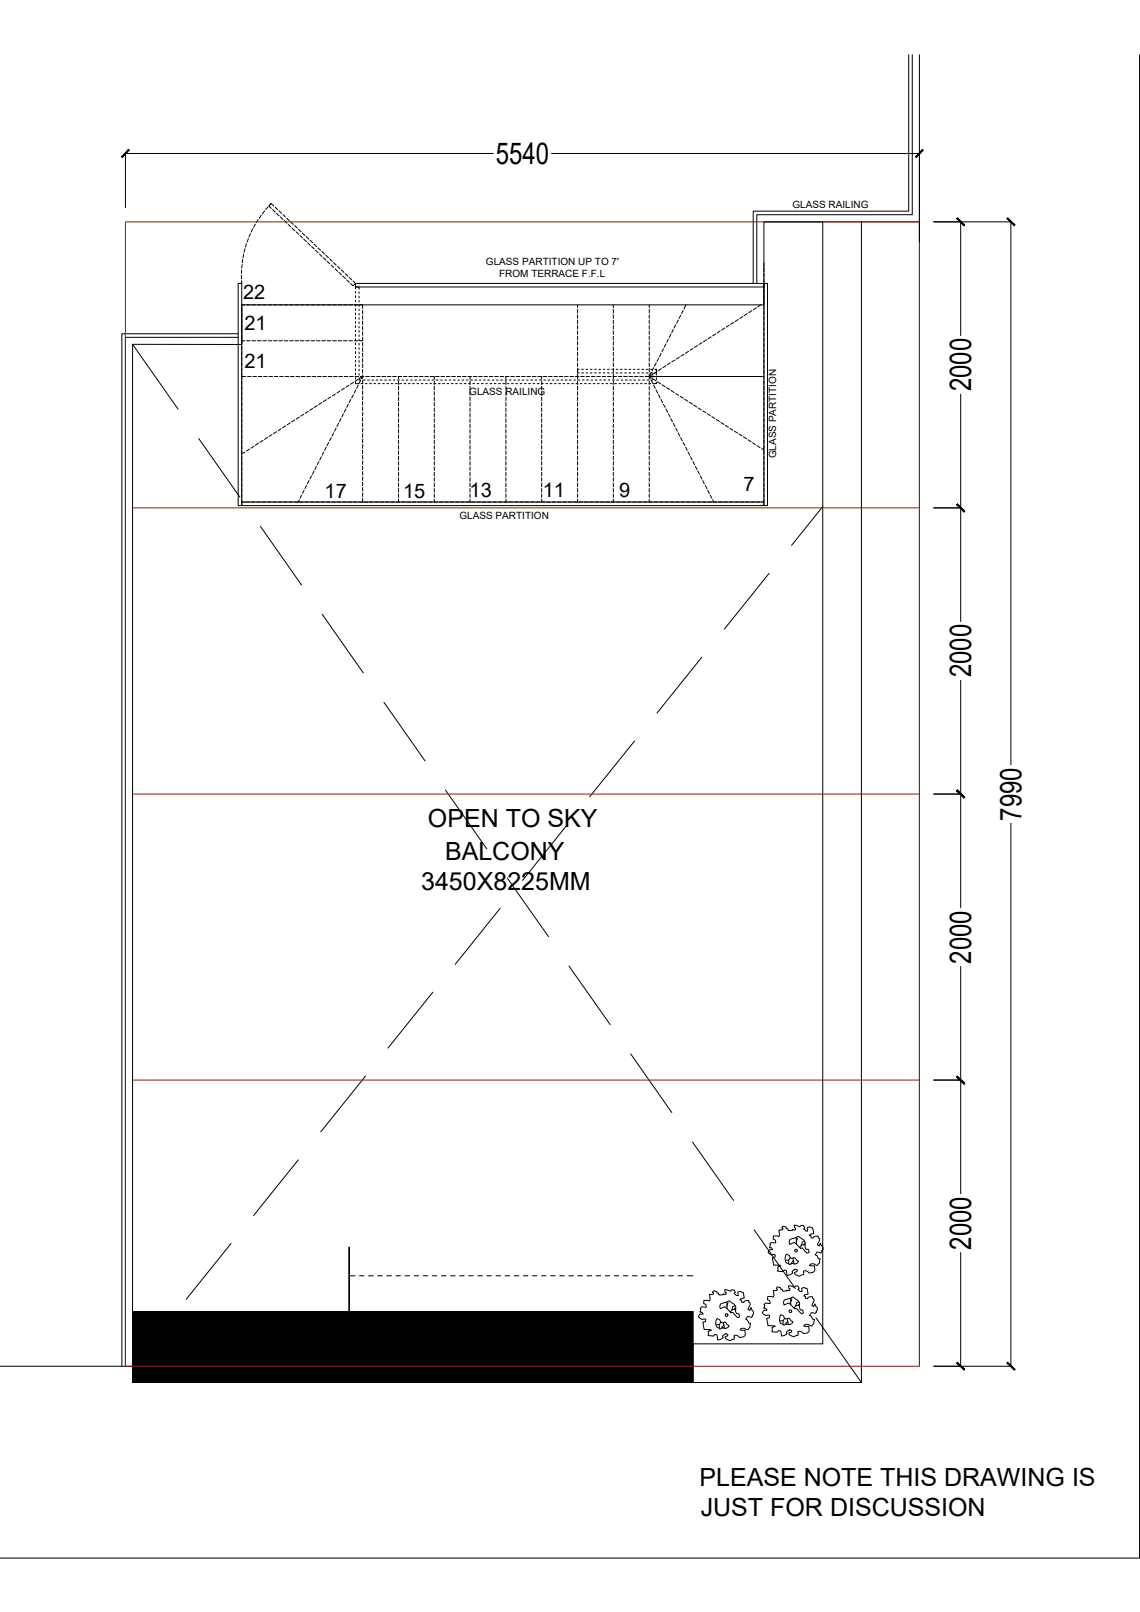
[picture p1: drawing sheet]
<svg xmlns="http://www.w3.org/2000/svg" width="297mm" height="420mm" viewBox="0 0 297 420" stroke-linecap="round" stroke-linejoin="round" font-family="sans-serif">
<!-- layer: hach -->
<path d="M34.5 341.9l146.1 18.4v-18.4zM34.5 341.9l146.1 18.4h-146.1z" fill="#000" stroke="#000" stroke-width=".26"/>
<!-- layer: AV_Furniture -->
<g fill="none" stroke="#000" stroke-width=".26">
<path d="M65.9 59.6l-.5 .9M66.5 58.4l-.4 .8M67.3 57.2l-.5 .8M68.1 56.1l-.5 .8M69 55l-.6 .7M69.8 53.9l-.6 .7M70.2 53.6l.5-.6 .6 .7M70.7 53l-.6 .7 .6 .6M71 54.7l.7 .6M71.7 54l.6 .7M72.1 55.6l.6 .7M72.7 54.9l.7 .7"/>
<path d="M73.1 56.6l.6 .6M73.7 55.9l.7 .7M74.1 57.5l.7 .7M74.7 56.9l.7 .6M75.1 58.5l.7 .6M75.7 57.8l.7 .7M76.1 59.5l.7 .6M76.8 58.8l.6 .6M77.8 59.8l.6 .6M62.9 71.8v.9M62.9 70.4v.9M62.9 73.2l.1 .7"/>
<path d="M63 79.5h.8M63.1 69l-.1 .9M63.2 67.6l-.1 .9M63.5 66.2l-.2 .9M63.8 64.9l-.2 .8M64.2 63.5l-.2 .9M64.3 79.5h.9M64.7 62.2l-.3 .9M65.3 60.9l-.4 .9M65.7 79.5h.9M67.1 79.5h.9M68.5 79.5h.9"/>
<path d="M69.9 79.5h.9M71.3 79.5h.9M72.7 79.5h.9M74.1 79.5h.9M75.5 79.5h.9M76.9 79.5h.9M77.1 60.4l.7 .6M78.1 61.4l.7 .6M78.3 79.5h.9M78.8 60.7l.7 .7M79.2 62.4l.6 .6M79.7 79.5h.9"/>
<path d="M79.8 61.7l.7 .7M80.2 63.3l.7 .7M80.8 62.7l.7 .6M81.1 79.5h.9M81.2 64.3l.7 .6M81.8 63.6l.7 .7M82.2 65.2l.7 .7M82.5 79.5h.9M82.8 64.6l.7 .6M83.2 66.2l.7 .6M83.9 79.5h.9M83.9 65.5l.6 .7"/>
<path d="M84.2 67.2l.7 .6M84.9 66.5l.7 .6M85.3 79.5h.9M85.3 68.1l.6 .6M85.9 67.5l.7 .6M86.3 69.1l.7 .6M86.7 79.5h.9M86.9 68.5l.7 .6M87.3 70.1l.7 .6M87.9 69.4l.7 .7M88.1 79.5h.9M88.3 71l.7 .7"/>
<path d="M88.9 70.4l.7 .6M89.3 72l.7 .6M89.5 79.5h.9M90 71.3l.6 .7M90.3 72.9l.7 .7M90.9 79.5h.9M91 72.3l.7 .6M92 73.2l.6 .7-.6 .6-.6-.6M92.3 79.5h.9M93.7 79.5h.8v.9M150.5 79.5v.7M159.8 79.5v.7"/>
<path d="M169.2 79.5v.7M178.7 79.5l-.5 1M198.2 79.5l-.8 .5M199.1 68.6v.8M199.1 69.9v.9M199.1 71.3v.9M199.1 72.7v.9M199.1 74.1v.9M199.1 75.5v.9M199.1 76.9v.9M199.1 78.3v.9M199.1 79.7v.9"/>
<path d="M34.5 89.7l11.9 16.9M63 80.4v1M63 81.8v1M63 83.2v1M63 84.6v1M63 86v1M63 87.4v.9M63 90.2v.9M63 91.6v.9M63 93v.9M63 94.4v.9M63 95.8v1"/>
<path d="M63 97.2v1.6M63 99.3v.9M63 98.1h1.1M63.8 88.8h-.8v.9M64.3 88.8h.9M64.5 98.1h.9M65.7 88.8h.9M65.9 98.1h.9M67.1 88.8h.9M67.3 98.1h.9M68.5 88.8h.9M68.7 98.1h.9"/>
<path d="M69.9 88.8h.9M70.1 98.1h.9M71.3 88.8h.9M71.5 98.1h.9M72.7 88.8h.9M72.9 98.1h.9M74.1 88.8h.9M74.3 98.1h.9M75.5 88.8h.9M75.7 98.1h.9M76.9 88.8h.9M77.1 98.1h1"/>
<path d="M78.3 88.8h.9M78.5 98.1h1M79.7 88.8h.9M79.9 98.1h1M81.1 88.8h.9M81.3 98.1h1M82.5 88.8h.9M82.7 98.1h1M83.9 88.8h.9M84.1 98.1h.9M85.3 88.8h.9M85.5 98.1h.9"/>
<path d="M86.7 88.8h.9M86.9 98.1h.9M88.1 88.8h.9M88.3 98.1h.9M89.5 88.8h.9M89.7 98.1h.9M90.9 88.8h.9M91.1 98.1h.9M92.1 99.7l-.8 .5M92.3 88.8h.9M92.5 98.1h.9M93.3 98.9l-.8 .5"/>
<path d="M93.7 98.6l.8-.5-.3 .6M93.9 98.1h.9M94 99.1l-.4 .8M94.5 87.9v.9h-.8M94.5 80.9v.9M94.5 82.3v.9M94.5 83.7v.9M94.5 85.1v.9M94.5 86.5v.9M94.5 89.3v.9M94.5 90.7v.9M94.5 92.1v.9"/>
<path d="M94.5 93.5v.9M94.5 94.9v.9M94.5 96.3v.9M94.5 97.7v.9M94.5 99.1v.9M95.3 98.1h.9M96.7 98.1h1M98.1 98.1h1M99.5 98.1h1M100.9 98.1h1M102.3 98.1h1M103.7 98.1h.9"/>
<path d="M103.8 98.1v.7M103.8 99.3v.9M105.1 98.1h.9M106.5 98.1h.9M107.9 98.1h.9M109.3 98.1h.9M110.7 98.1h.9M112.1 98.1h.9M113.2 98.1v.7M113.2 99.3v.9M113.5 98.1h.9M114.9 98.1h.9"/>
<path d="M116.3 98.1h.9M117.7 98.1h1M119.1 98.1h1M120.5 98.1h1M121.9 98.1h1M122.5 98.1v.7M122.5 99.3v.9M123.3 98.1h.9M124.7 98.1h.9M126.1 98.1h.9M127.5 98.1h.9M128.9 98.1h.9"/>
<path d="M130.3 98.1h.9M131.7 98.1h.9M131.8 98.1v.7M131.8 99.3v.9M133.1 98.1h.9M134.5 98.1h.9M135.9 98.1h.9M137.3 98.1h.9M138.7 98.1h1M140.1 98.1h1M141.1 98.1v.7M141.1 99.3v.9"/>
<path d="M141.5 98.1h1M142.9 98.1h.9M144.3 98.1h.9M145.7 98.1h.9M147.1 98.1h.9M148.5 98.1h.9M149.9 98.1h.9M150.5 80.6v1M150.5 82v1M150.5 83.4v1M150.5 84.8v1M150.5 86.2v1"/>
<path d="M150.5 87.6v1M150.5 89v1M150.5 90.4v1M150.5 91.8v1M150.5 93.2v.9M150.5 94.6v.9M150.5 96v1M150.5 97.5v1.3M150.5 99.3v.9M151.3 98.1h.9M152.7 98.1h.9M154.1 98.1h.9"/>
<path d="M155.5 98.1h.9M156.9 98.1h.9M158.3 98.1h.9M159.7 98.1h1M159.8 80.6v1M159.8 82v1M159.8 83.4v1M159.8 84.8v1M159.8 86.2v1M159.8 87.6v1M159.8 89v1M159.8 90.4v1"/>
<path d="M159.8 91.8v1M159.8 93.2v.9M159.8 94.6v.9M159.8 96v1M159.8 97.5v1.3M159.8 99.3v.9M161.1 98.1h1M162.5 98.1h.9M163.9 98.1h.9M165.3 98.1h.9M166.7 98.1h.9M168.1 98.1h1.1"/>
<path d="M169.2 97.5v.6l.3 .6M169.2 80.6v1M169.2 82v1M169.2 83.4v1M169.2 84.8v1M169.2 86.2v1M169.2 87.6v1M169.2 89v1M169.2 90.4v1M169.2 91.8v1M169.2 93.2v.9M169.2 94.6v.9"/>
<path d="M169.2 96v1M169.2 99.3v.9M169.2 98.1l.6 .4M169.7 99.1l.4 .8M169.7 97.1l-.5 1M170 97.6l-.8 .5M170.1 98.8l.8 .5M170.3 95.8l-.4 .9M171 94.6l-.5 .8M171.2 96.9l-.9 .5M171.3 99.5l.8 .5M171.6 93.3l-.4 .9"/>
<path d="M172.3 92.1l-.5 .9M172.3 96.1l-.8 .5M172.9 90.9l-.4 .8M173.5 95.3l-.8 .5M173.5 89.6l-.4 .9M174.2 88.4l-.5 .8M174.7 94.6l-.8 .5M174.8 87.1l-.4 .9M175.4 85.9l-.4 .8M175.9 93.9l-.9 .4M176.1 84.7l-.5 .8M176.7 83.4l-.4 .8"/>
<path d="M177 93.1l-.8 .5M177.4 82.2l-.4 .8M178 80.9l-.4 .8M178.2 92.3l-.8 .5M179.4 91.6l-.8 .5M180.6 90.8l-.8 .5M181.7 90l-.7 .6M182.9 89.3l-.8 .5M184.1 88.6l-.8 .5M185.3 87.8l-.8 .5M186.5 87l-.8 .5M187.6 86.3l-.7 .5"/>
<path d="M188.8 85.5l-.8 .5M190 84.8l-.8 .5M191.2 84l-.8 .5M192.4 83.3l-.8 .5M193.5 82.5l-.8 .5M194.7 81.7l-.8 .6M195.9 81l-.8 .5M197.1 80.2l-.8 .5M199.1 98.1h-29.9v.7M199.1 81.1v.9M199.1 82.5v.9M199.1 83.9v.9"/>
<path d="M199.1 85.3v.9M199.1 86.7v.9M199.1 88.1v.9M199.1 89.5v.9M199.1 90.9v.9M199.1 92.3v.9M199.1 93.7v.9M199.1 95.1v.9M199.1 96.5v.9M199.1 97.9v.9M199.1 99.3v.9M51.8 114.3l10.7 15.2"/>
<path d="M63 100.7v.9M63 102.1v.9M63 103.5v.9M63 104.9v.9M63 106.3v1M63 107.7v1M63 109.1v1M63 110.5v1M63 111.9v1M63 113.3v1M63 114.7v1M63 116.1v1"/>
<path d="M63 117.5v.9M63 118.9v.9M63.8 117.8l-.8 .5M65 117.1l-.8 .5M66.2 116.3l-.8 .5M67.4 115.5l-.9 .5M68.5 114.8l-.8 .5M69.7 114l-.8 .5M70.9 113.3l-.8 .4M72.1 112.5l-.8 .5M73.2 111.8l-.7 .5M74.4 111l-.8 .5"/>
<path d="M75.6 110.2l-.8 .5M76.8 109.5l-.8 .5M78 108.7l-.8 .5M79.1 108l-.7 .5M80.3 107.2l-.8 .5M81.5 106.5l-.8 .5M82.7 105.7l-.8 .5M83.7 119l-.4 .9M83.9 104.9l-.8 .6M84.4 117.8l-.5 .8M85 116.5l-.4 .9M85 104.2l-.8 .5"/>
<path d="M85.6 115.3l-.4 .9M86.2 103.5l-.8 .4M86.3 114.1l-.4 .8M87 112.8l-.5 .9M87.4 102.7l-.8 .5M87.6 111.6l-.4 .8M88.2 110.3l-.4 .9M88.6 101.9l-.8 .5M88.9 109.1l-.5 .8M89.5 107.9l-.4 .8M89.7 101.2l-.8 .5M90.1 106.6l-.4 .8"/>
<path d="M90.8 105.4l-.5 .8M90.9 100.4l-.8 .5M91.4 104.1l-.4 .8M92.1 102.9l-.4 .8M92.7 101.6l-.4 .8M93.3 100.4l-.4 .8M94.5 100.5v.9M94.5 101.9v.9M94.5 103.3v.9M94.5 104.7v.9M94.5 106.1v.9M94.5 107.5v.9"/>
<path d="M94.5 108.9v.9M94.5 110.3v.9M94.5 111.7v.9M94.5 113.1v.9M94.5 114.5v.9M94.5 115.9v.9M94.5 117.3v.9M94.5 118.7v.9M103.8 100.7v.9M103.8 102.1v.9M103.8 103.5v.9M103.8 104.9v.9"/>
<path d="M103.8 106.3v1M103.8 107.7v1M103.8 109.1v1M103.8 110.5v1M103.8 111.9v1M103.8 113.3v1M103.8 114.7v1M103.8 116.1v1M103.8 117.5v.9M103.8 118.9v.9M113.2 100.7v.9M113.2 102.1v.9"/>
<path d="M113.2 103.5v.9M113.2 104.9v.9M113.2 106.3v1M113.2 107.7v1M113.2 109.1v1M113.2 110.5v1M113.2 111.9v1M113.2 113.3v1M113.2 114.7v1M113.2 116.1v1M113.2 117.5v.9M113.2 118.9v.9"/>
<path d="M122.5 100.7v.9M122.5 102.1v.9M122.5 103.5v.9M122.5 104.9v.9M122.5 106.3v1M122.5 107.7v1M122.5 109.1v1M122.5 110.5v1M122.5 111.9v1M122.5 113.3v1M122.5 114.7v1M122.5 116.1v1"/>
<path d="M122.5 117.5v.9M122.5 118.9v.9M131.8 100.7v.9M131.8 102.1v.9M131.8 103.5v.9M131.8 104.9v.9M131.8 106.3v1M131.8 107.7v1M131.8 109.1v1M131.8 110.5v1M131.8 111.9v1M131.8 113.3v1"/>
<path d="M131.8 114.7v1M131.8 116.1v1M131.8 117.5v.9M131.8 118.9v.9M141.1 100.7v.9M141.1 102.1v.9M141.1 103.5v.9M141.1 104.9v.9M141.1 106.3v1M141.1 107.7v1M141.1 109.1v1M141.1 110.5v1"/>
<path d="M141.1 111.9v1M141.1 113.3v1M141.1 114.7v1M141.1 116.1v1M141.1 117.5v.9M141.1 118.9v.9M150.5 100.7v.9M150.5 102.1v.9M150.5 103.5v.9M150.5 104.9v.9M150.5 106.3v1M150.5 107.7v1"/>
<path d="M150.5 109.1v1M150.5 110.5v1M150.5 111.9v1M150.5 113.3v1M150.5 114.7v1M150.5 116.1v1M150.5 117.5v.9M150.5 118.9v.9M159.8 100.7v.9M159.8 102.1v.9M159.8 103.5v.9M159.8 104.9v.9"/>
<path d="M159.8 106.3v1M159.8 107.7v1M159.8 109.1v1M159.8 110.5v1M159.8 111.9v1M159.8 113.3v1M159.8 114.7v1M159.8 116.1v1M159.8 117.5v.9M159.8 118.9v.9M169.2 100.7v.9M169.2 102.1v.9"/>
<path d="M169.2 103.5v.9M169.2 104.9v.9M169.2 106.3v1M169.2 107.7v1M169.2 109.1v1M169.2 110.5v1M169.2 111.9v1M169.2 113.3v1M169.2 114.7v1M169.2 116.1v1M169.2 117.5v.9M169.2 118.9v.9"/>
<path d="M170.3 100.4l.4 .8M170.9 101.6l.5 .8M171.6 102.9l.4 .8M172.2 104.1l.4 .8M172.5 100.3l.8 .5M172.8 105.4l.5 .8M173.5 106.6l.4 .8M173.7 101l.8 .6M174.2 107.9l.4 .8M174.8 109.1l.4 .8M174.9 101.8l.7 .5M175.4 110.3l.5 .9"/>
<path d="M176.1 111.6l.4 .8M176.1 102.6l.7 .4M176.7 112.8l.4 .9M177.2 103.3l.8 .5M177.3 114.1l.5 .8M178 115.3l.4 .9M178.4 104.1l.8 .5M178.6 116.5l.5 .9M179.3 117.8l.4 .8M179.6 104.8l.8 .5M179.9 119l.4 .9M180.8 105.6l.8 .5"/>
<path d="M181.9 106.3l.8 .5M183.1 107.1l.8 .5M184.3 107.8l.8 .5M185.5 108.6l.8 .5M186.6 109.3l.9 .6M187.8 110.1l.8 .5M189 110.9l.8 .5M190.2 111.6l.8 .5M191.4 112.4l.8 .5M192.5 113.1l.8 .5M193.7 113.9l.8 .5M194.9 114.6l.8 .5"/>
<path d="M196.1 115.4l.7 .5M197.3 116.2l.7 .5M198.5 116.9l.6 .4M199.1 100.7v.9M199.1 102.1v.9M199.1 103.5v.9M199.1 104.9v.9M199.1 106.3v.9M199.1 107.7v.9M199.1 109.1v.9M199.1 110.5v.9M199.1 111.9v.9"/>
<path d="M199.1 113.3v.9M199.1 114.7v.9M199.1 116.1v.9M199.1 117.5v.9M199.1 118.9v.9M63 130.1v.8h.6M63 120.3v.9M63 121.7v.9M63 123.1v.9M63 124.5v.9M63 125.9v1M63 127.3v1"/>
<path d="M63 128.7v1M64.1 130.9h.9M65.4 130.9h1M66.8 130.9h1M67.9 137.2l10.7 15.3M68.3 130.9h.9M69.7 130.9h.9M71.1 130.9h.9M72.5 130.9h.9M73.9 130.9h.9M75.3 130.9h.9M76.7 130.9h.9"/>
<path d="M78 130.3l-.3 .6M78.1 130.9h.9M78.6 129l-.4 .8M79.2 127.8l-.4 .8M79.5 130.9h.9M79.9 126.5l-.4 .8M80.5 125.3l-.4 .8M80.9 130.9h.9M81.2 124l-.5 .8M81.8 122.8l-.4 .8M82.3 130.9h.9M82.5 121.5l-.5 .9"/>
<path d="M83.1 120.3l-.4 .8M83.7 130.9h.9M85 130.9h1M86.4 130.9h1M87.8 130.9h1M89.3 130.9h.9M90.7 130.9h.9M92.1 130.9h.9M93.5 130.9h.9M94.5 120.1v.9M94.5 121.5v.9M94.5 122.9v.9"/>
<path d="M94.5 124.3v.9M94.5 125.7v.9M94.5 127.1v.9M94.5 128.5v.9M94.5 129.9v1M94.9 130.9h.9M96.3 130.9h.9M97.7 130.9h.9M99.1 130.9h.9M100.5 130.9h.9M101.9 130.9h.9M103.3 130.9h.9"/>
<path d="M103.8 120.3v.9M103.8 121.7v.9M103.8 123.1v.9M103.8 124.5v.9M103.8 125.9v1M103.8 127.3v1M103.8 128.7v1M103.8 130.1v.8M104.6 130.9h1M106 130.9h1M107.4 130.9h1M108.8 130.9h1"/>
<path d="M110.3 130.9h.9M111.7 130.9h.9M113.1 130.9h.9M113.2 120.3v.9M113.2 121.7v.9M113.2 123.1v.9M113.2 124.5v.9M113.2 125.9v1M113.2 127.3v1M113.2 128.7v1M113.2 130.1v.8M114.5 130.9h.9"/>
<path d="M115.9 130.9h.9M117.3 130.9h.9M118.7 130.9h.9M120.1 130.9h.9M121.5 130.9h.9M122.5 120.3v.9M122.5 121.7v.9M122.5 123.1v.9M122.5 124.5v.9M122.5 125.9v1M122.5 127.3v1M122.5 128.7v1"/>
<path d="M122.5 130.1v.8M122.9 130.9h.9M124.2 130.9h1M125.6 130.9h1M127 130.9h1M128.4 130.9h1M129.9 130.9h.9M131.3 130.9h.9M131.8 120.3v.9M131.8 121.7v.9M131.8 123.1v.9M131.8 124.5v.9"/>
<path d="M131.8 125.9v1M131.8 127.3v1M131.8 128.7v1M131.8 130.1v.8M132.7 130.9h.9M134.1 130.9h.9M135.5 130.9h.9M136.9 130.9h.9M138.3 130.9h.9M139.7 130.9h.9M141.1 130.9h.9M141.1 120.3v.9"/>
<path d="M141.1 121.7v.9M141.1 123.1v.9M141.1 124.5v.9M141.1 125.9v1M141.1 127.3v1M141.1 128.7v1M141.1 130.1v.8M142.5 130.9h.9M143.8 130.9h1M145.2 130.9h1M146.6 130.9h1M148 130.9h1"/>
<path d="M149.4 130.9h1M150.5 120.3v.9M150.5 121.7v.9M150.5 123.1v.9M150.5 124.5v.9M150.5 125.9v1M150.5 127.3v1M150.5 128.7v1M150.5 130.1v.8M150.9 130.9h.9M152.3 130.9h.9M153.7 130.9h.9"/>
<path d="M155.1 130.9h.9M156.5 130.9h.9M157.9 130.9h.9M159.3 130.9h.9M159.8 120.3v.9M159.8 121.7v.9M159.8 123.1v.9M159.8 124.5v.9M159.8 125.9v1M159.8 127.3v1M159.8 128.7v1M159.8 130.1v.8"/>
<path d="M160.7 130.9h.9M162.1 130.9h.9M163.4 130.9h1M164.8 130.9h1M166.2 130.9h1M167.6 130.9h1M169 130.9h1M169.2 120.3v.9M169.2 121.7v.9M169.2 123.1v.9M169.2 124.5v.9M169.2 125.9v1"/>
<path d="M169.2 127.3v1M169.2 128.7v1M169.2 130.1v.8M170.4 130.9h1M171.9 130.9h.9M173.3 130.9h.9M174.7 130.9h.9M176.1 130.9h.9M177.5 130.9h.9M178.9 130.9h.9M180.3 130.9h.9M180.6 120.3l.4 .8"/>
<path d="M181.2 121.5l.4 .9M181.7 130.9h.9M181.8 122.8l.4 .8M182.5 124l.4 .8M183 130.9h1M183.1 125.3l.4 .8M183.8 126.5l.4 .8M184.4 127.8l.4 .8M184.4 130.9h1M185 129l.5 .8M185.7 130.3l.3 .6M185.8 130.9h1"/>
<path d="M187.2 130.9h1M188.6 130.9h1M190 130.9h1M191.5 130.9h.9M192.9 130.9h.9M194.3 130.9h.9M195.7 130.9h.9M197.1 130.9h.9M199.1 130.1v.8h-.6M199.1 120.3v.9M199.1 121.7v.9M199.1 123.1v.9"/>
<path d="M199.1 124.5v.9M199.1 125.9v.9M199.1 127.3v.9M199.1 128.7v.9M214.4 132l-8.2 10.2M200.4 149.4l-11.7 14.6M83.9 160.1l10.8 15.3M182.9 171.3l-11.7 14.5M100 183l10.7 15.3M165.4 193.1l-11.7 14.5M116.1 206l10.7 15.2M147.8 214.9l-11.7 14.6"/>
<path d="M130.3 236.8l-11.7 14.5M132.2 228.9l10.7 15.2M112.8 258.6l-11.7 14.6M148.3 251.8l10.7 15.3M164.3 274.7l10.7 15.3M95.2 280.5l-11.6 14.5M180.4 297.6l10.7 15.3M77.7 302.3l-11.7 14.6M60.2 324.1l-11.7 14.6M91 332.5h1.5M93.7 332.5h1.2M96.1 332.5h1.1"/>
<path d="M98.4 332.5h1.2M100.8 332.5h1.2M103.2 332.5h1.2M105.5 332.5h1.2M107.9 332.5h1.2M110.3 332.5h1.2M112.6 332.5h1.2M115 332.5h1.2M117.4 332.5h1.2M119.8 332.5h1.1M122.1 332.5h1.2M124.5 332.5h1.2"/>
<path d="M126.9 332.5h1.2M129.2 332.5h1.2M131.6 332.5h1.2M134 332.5h1.2M136.4 332.5h1.1M138.7 332.5h1.2M141.1 332.5h1.2M143.5 332.5h1.2M145.8 332.5h1.2M148.2 332.5h1.2M150.6 332.5h1.2M153 332.5h1.1"/>
<path d="M155.3 332.5h1.2M157.7 332.5h1.2M160.1 332.5h1.1M162.4 332.5h1.2M164.8 332.5h1.2M167.2 332.5h1.2M169.5 332.5h1.2M171.9 332.5h1.2M174.3 332.5h1.2M176.7 332.5h1.1M179 332.5h1.6M184.9 337.4h.8l.3-.3-.4-.3 .3-.4 .9 .2v.4l.4 .1 .1 .4h1.1v-.2l.7 .1 .2-.5-.4-.1-.1-.6 1.5 .4 .3-.4h.7l.3 .6-.3 .3 .6 .6h.5l-.2-.9 .6-.2 .8 .2 .3 1.5-.8 .2-.3 .3 .4 .1 .1 .5 .5 .1 .1-.3 1.2-.2 .4 1-.6 1.3 .5 .2 .3-.7 .6 1 .1 .6-.7 1-.9-.2-.5 .7 .5 .2 .3 .7 .5 .1-.1 1-.7 .7-.4-.1a1.01 1.01 0 0 0-1.6 .1l1.3 .1 .1 1-.1 .4-.4 .3-1 .2a1 1 0 0 0-1.5-.3l.2 .2-.1 .6h-.5l-.6 .4-1.2-.6-.1-.5 .6-.2 .2-.3-.6-.3-.8 .6 .2 .5-.8 .4-.7 .2-.2-1.4-.5-.1-.4 .4-1.4-.1v-1.1l.8-.2v-.2l-1.8-.1-.4-1.9 .7-.1 .1-.6-.4-.2-.5 .2-1-.7 .3-.7h.9l-.4-.5h-.4l.2-.8-.1-.2 .4-.4h1.2l-.2-.6-.6-.2 .1-.8 1.4 .1 .2-.4z"/>
<path d="M187.8 339.9l2.2-.9 1.3 1 .4 .7-.1 1.1 .3 .6h.6l.2 .8-.5 .3-1.2-1.4h-.6l-1.5-1.5-1.2 .5-.2-.7zM189.4 339.3v1.8M189.7 339.5l-.3 .9M196.5 320.5l10.7 15.3M201.5 336.4h.9l.2-.4-.3-.2 .2-.4 .9 .2v.4h.4l.1 .6 1.2-.1-.1-.2 .7 .1 .2-.5-.4-.1-.1-.6 1.6 .3 .2-.3h.7l.3 .6-.3 .3 .5 .5 .6 .1-.1-.9 .5-.3 .9 .3 .3 1.5-.9 .2-.3 .3 .4 .1 .1 .5 .5 .1 .2-.3 1.1-.2 .4 1-.6 1.3 .5 .2 .3-.6 .6 .8 .1 .7-.6 .9-1-.2-.5 .8 .5 .2 .4 .7 .4 .1-.1 1-.6 .8a1.55 1.55 0 0 0-1.8-.4l-.3 .4h1.3l.2 1-.2 .4-.3 .3-1 .2a1 1 0 0 0-1.5-.3l.1 .3-.1 .5h-.5l-.6 .3-1.1-.5-.2-.5 .7-.1 .1-.5-.6-.2-.8 .6 .2 .4-.8 .5-.7 .1-.1-1.2-.6-.2-.3 .4-1.5-.1 .1-1.1 .8-.3-.1-.1-1.8-.1-.3-1.9 .6-.1 .1-.6-.3-.2-.6 .2-1-.8 .4-.6h.9l-.4-.5h-.5l.3-.7-.2-.3 .4-.4h1.2l-.2-.6-.5-.2v-.9h1l.5 .2 .2-.4zM202.9 320.6h.9l.2-.3-.3-.3 .3-.4 .9 .2v.5h.4l.1 .5 1.1-.1v-.2l.7 .1 .1-.5-.3-.1-.1-.6 1.5 .3 .3-.3h.6l.4 .6-.3 .3 .5 .5 .5 .1-.1-.9 .6-.3 .8 .3 .3 1.5-.8 .2-.3 .3 .4 .1 .1 .5 .4 .1 .2-.3 1.2-.2v.4l.3 .2 .1 .4-.6 1.3 .4 .2 .3-.6 .7 .9 .1 .6-.4 .4 .1 .2-.3 .4-1-.3-.5 .8 .5 .2 .3 .7 .5 .1-.1 1-.7 .8a1.28 1.28 0 0 0-2 0h1.3l.1 1-.5 .7-1 .2a1.22 1.22 0 0 0-1.4-.5l-.1 1h-.5l-.5 .4-1.2-.6-.1-.5 .6-.1 .2-.5-.6-.2-.8 .6 .1 .5-.7 .4-.7 .1-.2-1.2-.6-.2-.3 .4-1.4-.1 .1-.3-.1-.8 .8-.3-.1-.1-1.7-.1-.3-1.9 .6-.1 .1-.6-.4-.2-.6 .2-.9-.8 .3-.5 .9-.1-.3-.5h-.5l.2-.7-.1-.3 .4-.3h1.1l-.1-.7-.5-.2v-.8l1-.1 .4 .2 .2-.4zM204.4 338.8l2.2-.8 1.4 1 .4 .6-.1 1.2 .2 .6h.6l.2 .8-.5 .2-1.2-1.3h-.5l-1.6-1.5-1.2 .5-.2-.7zM204.8 328.5h.7M204.9 326.9l.8 .3 .5 .8 .9-.2 .5 .7 .5 .2-.3 .5-.7 .3-.6-.2-.8 .3-.8-.5-.3-.7v-1zM205.9 323l2.2-.8 1.4 1 .3 .7v1.1l.2 .6h.6l.2 .8-.5 .2-1.2-1.3h-.6l-1.5-1.5-1.2 .6-.2-.8zM206 327.8l-.5 .7v.9M206 338.3v1.8"/>
<path d="M206.3 338.5l-.3 .9M206.6 328l.3 1.4M206.7 328.5l-.6 .9M207.5 322.5v1.8M207.8 322.7l-.3 .9M208.2 339.3l-.6 .3-.3 .9M208.2 339.9l-.3 .3M209.6 323.5l-.6 .3-.3 .9M209.7 324.1l-.3 .3M209.8 324.4l-.8 .1-.7 .6M34.5 341.9h146.1M42.7 345.9l-8.2 10.2"/>
<path d="M91 341.9v-16.8v16.8M186.7 345.3h.7M186.9 343.7l.7 .3 .5 .8 .9-.2 .5 .7 .5 .2-.3 .5-.7 .3-.7-.2-.7 .3-.8-.5-.3-.8 .1-.9zM187.8 344.6l-.4 .7 .1 .9M188.5 344.8l.3 1.4M188.6 345.4l-.6 .8M191.5 340.3l-.6 .3-.2 .9M191.6 340.9l-.3 .3M191.7 341.2l-.8 .1-.7 .6M203.3 344.3h.7M203.5 342.6l.7 .4 .5 .8 .9-.2 .6 .7 .4 .2-.3 .5-.7 .3-.6-.2-.7 .3-.9-.5-.3-.7zM204.5 343.6l-.5 .7v.8"/>
<path d="M205.1 343.7l.3 1.5M205.3 344.3l-.7 .9M208.3 340.2l-.8 .1-.7 .6M212.6 343.5l11.9 16.8"/>
<circle cx="207.4" cy="326" r=".34"/>
<circle cx="189.3" cy="342.8" r=".34"/>
<circle cx="205.9" cy="341.8" r=".35"/>
</g>
<!-- layer: Wall -->
<path d="M239.6 14.3v43.5h-40.5v21.7h-136.1v10.3l-28.5-.1v270.6v-4.2h-34.5M296.9 14.3v391.8h-296.9M34.5 341.9h146.1v18.4h-146.1zM34.5 360.3h146.1" fill="none" stroke="#000" stroke-width=".26"/>
<!-- layer: hach -->
<path d="M199.3 57.8h15.1v292.5h-33.8v10h43.9h-43.9M224.5 57.8v302.5" fill="none" stroke="#000" stroke-width=".26"/>
<!-- layer: glass -->
<g fill="none" stroke="#000" stroke-width=".26">
<path d="M236.8 14.3v40.7h-40.5v18.9M237.7 14.3v41.7h-40.5v17.9M62.1 73.9h.9v57.9h-.9zM92.6 73.9h106.5v.9h-106.5zM92.6 74.8h1v.6M92.6 74.8v.5M92.6 76v.4M92.6 77.1v.5M92.6 78.2v.5M92.6 79.3v.5M93.6 76.1v.4M93.6 77.2v.4"/>
<path d="M93.6 78.3v.4M93.6 79.4v.5M199.1 73.9h.9v57.9h-.9zM62.1 87.9h-29.4v268.2M62.1 87h-30.4v269.1M92.6 99.5v.5h.8M92.6 80.5v.4M92.6 81.6v.4M92.6 82.7v.4M92.6 83.8v.4M92.6 84.9v.5M92.6 86.1v.4"/>
<path d="M92.6 87.2v.4M92.6 88.3v.4M92.6 89.4v.5M92.6 90.6v.4M92.6 91.7v.4M92.6 92.8v.4M92.6 93.9v.5M92.6 95v.5M92.6 96.1v.5M92.6 97.2v.5M92.6 98.4v.4M93.6 98.5v.6h.4"/>
<path d="M93.6 80.6v.4M93.6 81.7v.4M93.6 82.8v.4M93.6 83.9v.5M93.6 85v.5M93.6 86.1v.5M93.6 87.2v.5M93.6 88.4v.4M93.6 89.5v.5M93.6 90.6v.5M93.6 91.7v.5M93.6 92.9v.4"/>
<path d="M93.6 94v.4M93.6 95.1v.4M93.6 96.2v.5M93.6 97.4v.4M94.1 100h.4M94.7 99.1h.4M95.2 100h.4M95.8 99.1h.4M96.3 100h.5M96.9 99.1h.4M97.5 100h.4M98 99.1h.5"/>
<path d="M98.6 100h.4M99.1 99.1h.5M99.7 100h.4M100.2 99.1h.5M100.8 100h.5M101.3 99.1h.5M101.9 100h.5M102.5 99.1h.4M103 100h.5M103.6 99.1h.5M104.1 100h.5M104.7 99.1h.5"/>
<path d="M105.3 100h.4M105.8 99.1h.5M106.4 100h.4M107 99.1h.4M107.5 100h.4M108.1 99.1h.4M108.6 100h.5M109.2 99.1h.4M109.8 100h.4M110.3 99.1h.5M110.9 100h.4M111.4 99.1h.5"/>
<path d="M112 100h.4M112.6 99.1h.4M113.1 100h.5M113.7 99.1h.4M114.3 100h.4M114.8 99.1h.4M115.4 100h.4M115.9 99.1h.5M116.5 100h.4M117.1 99.1h.4M117.6 100h.5M118.2 99.1h.4"/>
<path d="M118.7 100h.5M119.3 99.1h.4M119.8 100h.5M120.4 99.1h.5M120.9 100h.5M121.5 99.1h.5M122.1 100h.4M122.6 99.1h.5M123.2 100h.5M123.7 99.1h.5M124.3 100h.5M124.9 99.1h.4"/>
<path d="M125.4 100h.5M126 99.1h.4M126.6 100h.4M127.1 99.1h.5M127.7 100h.4M128.2 99.1h.5M128.8 100h.4M129.4 99.1h.4M129.9 100h.5M130.5 99.1h.4M131 100h.5M131.6 99.1h.4"/>
<path d="M132.2 100h.4M132.7 99.1h.5M133.3 100h.4M133.9 99.1h.4M134.4 100h.4M135 99.1h.4M135.5 100h.5M136.1 99.1h.4M136.7 100h.4M137.2 99.1h.4M137.8 100h.4M138.3 99.1h.5"/>
<path d="M138.9 100h.4M139.4 99.1h.5M140 100h.5M140.5 99.1h.5M141.1 100h.5M141.7 99.1h.4M142.2 100h.5M142.8 99.1h.5M143.3 100h.5M143.9 99.1h.5M144.5 100h.4M145 99.1h.5"/>
<path d="M145.6 100h.4M146.2 99.1h.4M146.7 100h.5M147.3 99.1h.4M147.8 100h.5M148.4 99.1h.4M149 100h.4M149.5 99.1h.4M150.1 100h.4M150.6 99.1h.5M150.9 96.3h-.4v.9h.4M151.2 100h.4"/>
<path d="M151.6 97.2h.4M151.6 96.3h.4M151.8 99.1h.4M152.3 100h.5M152.7 97.2h.4M152.7 96.3h.4M152.9 99.1h.4M153.4 100h.5M153.8 97.2h.5M153.8 96.3h.5M154 99.1h.4M154.6 100h.4"/>
<path d="M154.9 97.2h.5M154.9 96.3h.5M155.1 99.1h.5M155.7 100h.4M156 97.2h.5M156 96.3h.5M156.3 99.1h.4M156.8 100h.4M157.2 97.2h.4M157.2 96.3h.4M157.4 99.1h.4M157.9 100h.5"/>
<path d="M158.3 97.2h.4M158.3 96.3h.4M158.5 99.1h.4M159 100h.5M159.4 97.2h.5M159.4 96.3h.5M159.6 99.1h.5M160.1 100h.5M160.5 97.2h.5M160.5 96.3h.5M160.7 99.1h.5M161.3 100h.4"/>
<path d="M161.6 97.2h.5M161.6 96.3h.5M161.8 99.1h.5M162.4 100h.5M162.8 97.2h.4M162.8 96.3h.4M162.9 99.1h.5M163.5 100h.5M163.9 97.2h.4M163.9 96.3h.4M164.1 99.1h.4M164.6 100h.5"/>
<path d="M165 97.2h.4M165 96.3h.4M165.2 99.1h.5M165.7 100h.5M166.1 97.2h.5M166.1 96.3h.5M166.3 99.1h.5M166.9 100h.4M167.3 97.2h.4M167.3 96.3h.4M167.4 99.1h.5M168 100h.4"/>
<path d="M168.4 97.2h.4M168.4 96.3h.4M168.6 99.1h.4M169.1 100h.4M169.5 97.2h.4M169.5 96.3h.4M170.1 98.5v.6h-.4M170.1 97.2v.6M170.6 96.3h.4M171 99.6v.4h-.8M171 96.3v.9h-.4M171 96.3v.4"/>
<path d="M171 97.4v.4M171 98.5v.4M63 130.9h136.1v.9h-136.1z"/>
</g>
<!-- layer: SMALL DIM -->
<path d="M32.7 57.8h206.9v298.3h-206.9zM239.6 57.8v298.3M34.5 132.4h205.1M34.5 207h205.1M34.5 281.5h205.1" fill="none" stroke="#87200d" stroke-width=".26"/>
<path d="M128.5 40h-95.8v14.1M143.7 40h95.9v23M243.3 57.8h20.1v141.5M250.3 57.8v29.7M250.3 102.7v59.3M243.3 132.4h7M250.3 177.3v59.3M243.3 207h7M263.4 214.5v141.6h-20.1M250.3 251.9v59.3M243.3 281.5h7M250.3 326.5v29.6" fill="none" stroke="#000" stroke-width=".26"/>
<!-- layer: 0 -->
<g fill="#000" stroke="#000" stroke-width=".26">
<path d="M33.5 38.9l-1.7 2.1 1.9-1.8zM31.7 40.8l1.8-1.9-1.7 2.1z"/>
<path d="M238.5 40.8l.2 .2 1.7-2.1zM240.4 38.9l.2 .3-1.9 1.8z"/>
<path d="M249.3 57l1.9 1.8 .1-.2zM249.5 56.8l1.8 1.8-2-1.6z"/>
<path d="M262.4 57l1.8 1.8 .3-.2zM262.4 57l.2-.2 1.9 1.8z"/>
<path d="M249.5 131.4l-.2 .1 2 1.7zM249.3 131.5l2 1.7-.1 .2z"/>
<path d="M249.3 131.5l1.9 1.9 .1-.2zM249.3 131.5l.2-.1 1.8 1.8z"/>
<path d="M249.5 205.9l-.2 .2 2 1.7zM249.3 206.1l2 1.7-.1 .2z"/>
<path d="M249.3 206.1l1.9 1.9 .1-.2zM249.5 205.9l1.8 1.9-2-1.7z"/>
<path d="M249.5 280.5l-.2 .2 2 1.7zM249.3 280.7l2 1.7-.1 .2z"/>
<path d="M249.3 280.7l1.9 1.9 .1-.2zM249.5 280.5l1.8 1.9-2-1.7z"/>
<path d="M249.5 355l-.2 .3 2 1.6zM249.3 355.3l2 1.6-.1 .2z"/>
<path d="M262.6 355l-.2 .3 2.1 1.6zM262.4 355.3l2.1 1.6-.3 .2z"/>
</g>
<g font-size="7.8">
<text x="129.2" y="42.8">5540</text>
<text x="253.1" y="102" transform="rotate(-90 253.1 102)">2000</text>
<text x="253.1" y="176.6" transform="rotate(-90 253.1 176.6)">2000</text>
<text x="266.1" y="213.9" transform="rotate(-90 266.1 213.9)">7990</text>
<text x="253.1" y="251.2" transform="rotate(-90 253.1 251.2)">2000</text>
<text x="253.1" y="325.7" transform="rotate(-90 253.1 325.7)">2000</text>
</g>
<g font-size="6.5">
<text x="111.5" y="215.6">OPEN TO SKY</text>
<text x="116" y="224.1">BALCONY</text>
<text x="109.7" y="231.9">3450X8225MM</text>
<text x="182.2" y="387.4">PLEASE NOTE THIS DRAWING IS</text>
<text x="182.6" y="395.3">JUST FOR DISCUSSION</text>
</g>
<g font-size="5.2">
<text x="63.3" y="77.9">22</text>
<text x="63.7" y="86.1">21</text>
<text x="63.7" y="96">21</text>
<text x="84.6" y="129.9">17</text>
<text x="105" y="129.9">15</text>
<text x="122.3" y="129.5">13</text>
<text x="141.4" y="129.5">11</text>
<text x="161.3" y="129.7">9</text>
<text x="193.8" y="128.1">7</text>
</g>
<g font-size="2.6">
<text x="206.5" y="54.1">GLASS RAILING</text>
<text x="126.6" y="69.1">GLASS PARTITION UP TO 7'</text>
<text x="130" y="72.3">FROM TERRACE F.F.L</text>
<text x="122.3" y="102.9">GLASS RAILING</text>
<text x="202.2" y="119.5" transform="rotate(-90 202.2 119.5)">GLASS PARTITION</text>
<text x="119.7" y="135.3">GLASS PARTITION</text>
</g>
</svg>
